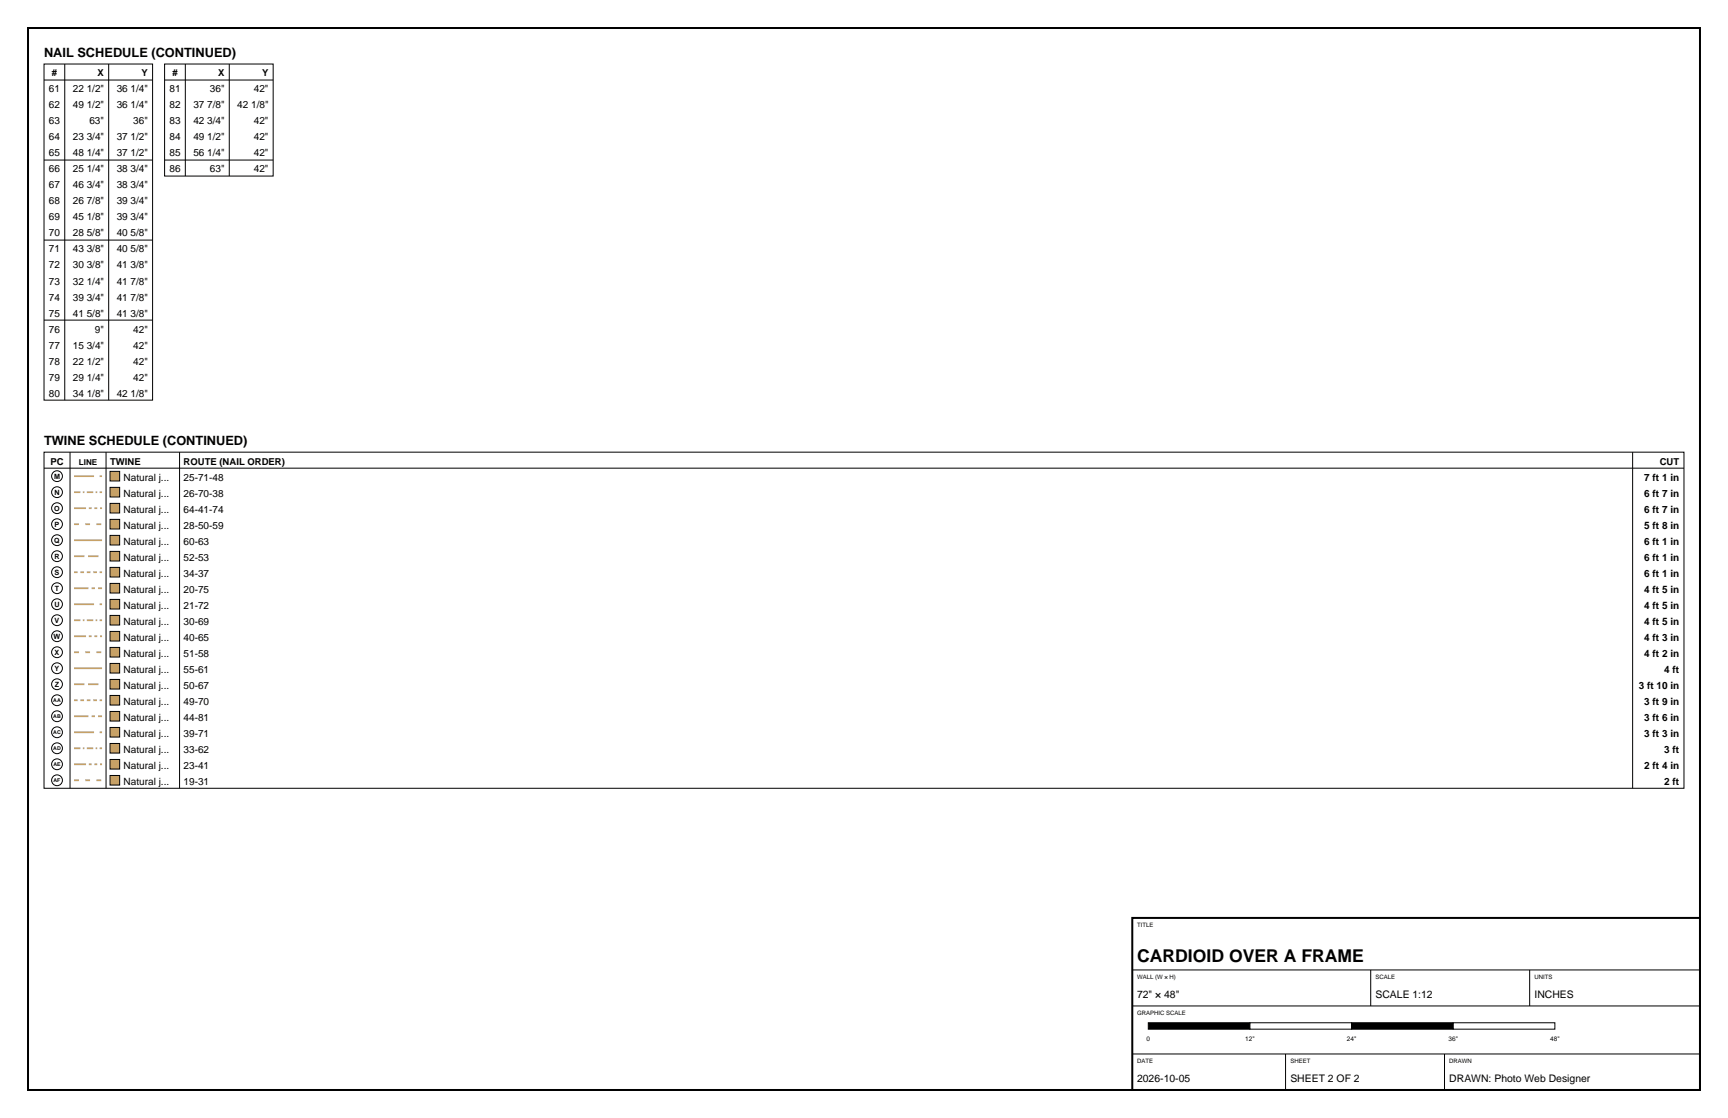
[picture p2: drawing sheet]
<svg xmlns="http://www.w3.org/2000/svg" width="432mm" height="279mm" viewBox="0 0 432 279" stroke-linecap="round" stroke-linejoin="round" font-family="sans-serif">
<g fill="none" stroke="#000" stroke-width=".25">
<path d="M11 16h27.1v84h-27.1zM16.2 16v84M27.2 16v84M41.1 16h27.2v28h-27.2zM46.3 16v28M57.3 16v28M11 20h27.1M11 40h27.1M41.1 20h27.2M41.1 40h27.2M11 60h27.1M11 80h27.1"/>
<path d="M11 113h409.8v84h-409.8zM11 117h409.8M17.5 113v84M26.5 113v84M44.9 113v84M408 113v84"/>
</g>
<circle cx="14.2" cy="119" r="1.35" fill="#fff" stroke="#000" stroke-width=".25"/>
<path d="M18.5 119h7" fill="none" stroke="#c7a166" stroke-width=".45" stroke-dasharray="5 1.4" stroke-linecap="butt"/>
<path d="M27.5 117.8h2.4v2.4h-2.4z" fill="#c7a166" stroke="#000" stroke-width=".25"/>
<circle cx="14.2" cy="123" r="1.35" fill="#fff" stroke="#000" stroke-width=".25"/>
<path d="M18.5 123h7" fill="none" stroke="#c7a166" stroke-width=".45" stroke-dasharray="1.6 .6 .4 .6" stroke-linecap="butt"/>
<path d="M27.5 121.8h2.4v2.4h-2.4z" fill="#c7a166" stroke="#000" stroke-width=".25"/>
<circle cx="14.2" cy="127" r="1.35" fill="#fff" stroke="#000" stroke-width=".25"/>
<path d="M18.5 127h7" fill="none" stroke="#c7a166" stroke-width=".45" stroke-dasharray="3 .7 .7 .7 .7 .7" stroke-linecap="butt"/>
<path d="M27.5 125.8h2.4v2.4h-2.4z" fill="#c7a166" stroke="#000" stroke-width=".25"/>
<circle cx="14.2" cy="131" r="1.35" fill="#fff" stroke="#000" stroke-width=".25"/>
<path d="M18.5 131h7" fill="none" stroke="#c7a166" stroke-width=".45" stroke-dasharray="1.2 1.6" stroke-linecap="butt"/>
<path d="M27.5 129.8h2.4v2.4h-2.4z" fill="#c7a166" stroke="#000" stroke-width=".25"/>
<circle cx="14.2" cy="135" r="1.35" fill="#fff" stroke="#000" stroke-width=".25"/>
<path d="M18.5 135h7" fill="none" stroke="#c7a166" stroke-width=".45"/>
<path d="M27.5 133.8h2.4v2.4h-2.4z" fill="#c7a166" stroke="#000" stroke-width=".25"/>
<circle cx="14.2" cy="139" r="1.35" fill="#fff" stroke="#000" stroke-width=".25"/>
<path d="M18.5 139h7" fill="none" stroke="#c7a166" stroke-width=".45" stroke-dasharray="2.6 .9" stroke-linecap="butt"/>
<path d="M27.5 137.8h2.4v2.4h-2.4z" fill="#c7a166" stroke="#000" stroke-width=".25"/>
<circle cx="14.2" cy="143" r="1.35" fill="#fff" stroke="#000" stroke-width=".25"/>
<path d="M18.5 143h7" fill="none" stroke="#c7a166" stroke-width=".45" stroke-dasharray=".9 .7" stroke-linecap="butt"/>
<path d="M27.5 141.8h2.4v2.4h-2.4z" fill="#c7a166" stroke="#000" stroke-width=".25"/>
<circle cx="14.2" cy="147" r="1.35" fill="#fff" stroke="#000" stroke-width=".25"/>
<path d="M18.5 147h7" fill="none" stroke="#c7a166" stroke-width=".45" stroke-dasharray="3.6 .8 .8 .8" stroke-linecap="butt"/>
<path d="M27.5 145.8h2.4v2.4h-2.4z" fill="#c7a166" stroke="#000" stroke-width=".25"/>
<circle cx="14.2" cy="151" r="1.35" fill="#fff" stroke="#000" stroke-width=".25"/>
<path d="M18.5 151h7" fill="none" stroke="#c7a166" stroke-width=".45" stroke-dasharray="5 1.4" stroke-linecap="butt"/>
<path d="M27.5 149.8h2.4v2.4h-2.4z" fill="#c7a166" stroke="#000" stroke-width=".25"/>
<circle cx="14.2" cy="155" r="1.35" fill="#fff" stroke="#000" stroke-width=".25"/>
<path d="M18.5 155h7" fill="none" stroke="#c7a166" stroke-width=".45" stroke-dasharray="1.6 .6 .4 .6" stroke-linecap="butt"/>
<path d="M27.5 153.8h2.4v2.4h-2.4z" fill="#c7a166" stroke="#000" stroke-width=".25"/>
<circle cx="14.2" cy="159" r="1.35" fill="#fff" stroke="#000" stroke-width=".25"/>
<path d="M18.5 159h7" fill="none" stroke="#c7a166" stroke-width=".45" stroke-dasharray="3 .7 .7 .7 .7 .7" stroke-linecap="butt"/>
<path d="M27.5 157.8h2.4v2.4h-2.4z" fill="#c7a166" stroke="#000" stroke-width=".25"/>
<circle cx="14.2" cy="163" r="1.35" fill="#fff" stroke="#000" stroke-width=".25"/>
<path d="M18.5 163h7" fill="none" stroke="#c7a166" stroke-width=".45" stroke-dasharray="1.2 1.6" stroke-linecap="butt"/>
<path d="M27.5 161.8h2.4v2.4h-2.4z" fill="#c7a166" stroke="#000" stroke-width=".25"/>
<circle cx="14.2" cy="167" r="1.35" fill="#fff" stroke="#000" stroke-width=".25"/>
<path d="M18.5 167h7" fill="none" stroke="#c7a166" stroke-width=".45"/>
<path d="M27.5 165.8h2.4v2.4h-2.4z" fill="#c7a166" stroke="#000" stroke-width=".25"/>
<circle cx="14.2" cy="171" r="1.35" fill="#fff" stroke="#000" stroke-width=".25"/>
<path d="M18.5 171h7" fill="none" stroke="#c7a166" stroke-width=".45" stroke-dasharray="2.6 .9" stroke-linecap="butt"/>
<path d="M27.5 169.8h2.4v2.4h-2.4z" fill="#c7a166" stroke="#000" stroke-width=".25"/>
<circle cx="14.2" cy="175" r="1.35" fill="#fff" stroke="#000" stroke-width=".25"/>
<path d="M18.5 175h7" fill="none" stroke="#c7a166" stroke-width=".45" stroke-dasharray=".9 .7" stroke-linecap="butt"/>
<path d="M27.5 173.8h2.4v2.4h-2.4z" fill="#c7a166" stroke="#000" stroke-width=".25"/>
<circle cx="14.2" cy="179" r="1.35" fill="#fff" stroke="#000" stroke-width=".25"/>
<path d="M18.5 179h7" fill="none" stroke="#c7a166" stroke-width=".45" stroke-dasharray="3.6 .8 .8 .8" stroke-linecap="butt"/>
<path d="M27.5 177.8h2.4v2.4h-2.4z" fill="#c7a166" stroke="#000" stroke-width=".25"/>
<circle cx="14.2" cy="183" r="1.35" fill="#fff" stroke="#000" stroke-width=".25"/>
<path d="M18.5 183h7" fill="none" stroke="#c7a166" stroke-width=".45" stroke-dasharray="5 1.4" stroke-linecap="butt"/>
<path d="M27.5 181.8h2.4v2.4h-2.4z" fill="#c7a166" stroke="#000" stroke-width=".25"/>
<circle cx="14.2" cy="187" r="1.35" fill="#fff" stroke="#000" stroke-width=".25"/>
<path d="M18.5 187h7" fill="none" stroke="#c7a166" stroke-width=".45" stroke-dasharray="1.6 .6 .4 .6" stroke-linecap="butt"/>
<path d="M27.5 185.8h2.4v2.4h-2.4z" fill="#c7a166" stroke="#000" stroke-width=".25"/>
<circle cx="14.2" cy="191" r="1.35" fill="#fff" stroke="#000" stroke-width=".25"/>
<path d="M18.5 191h7" fill="none" stroke="#c7a166" stroke-width=".45" stroke-dasharray="3 .7 .7 .7 .7 .7" stroke-linecap="butt"/>
<path d="M27.5 189.8h2.4v2.4h-2.4z" fill="#c7a166" stroke="#000" stroke-width=".25"/>
<circle cx="14.2" cy="195" r="1.35" fill="#fff" stroke="#000" stroke-width=".25"/>
<path d="M18.5 195h7" fill="none" stroke="#c7a166" stroke-width=".45" stroke-dasharray="1.2 1.6" stroke-linecap="butt"/>
<path d="M27.5 193.8h2.4v2.4h-2.4z" fill="#c7a166" stroke="#000" stroke-width=".25"/>
<path d="M7 7h417.8v265.4h-417.8zM282.9 229.4h141.9v43h-141.9z" fill="none" stroke="#000" stroke-width=".5"/>
<path d="M282.9 242.4h141.9M282.9 251.4h141.9M342.5 242.4v9M382.2 242.4v9M282.9 263.4h141.9" fill="none" stroke="#000" stroke-width=".25"/>
<path d="M286.9 255.6h25.4v1.6h-25.4z" fill="#000" stroke="#000" stroke-width=".25"/>
<path d="M312.3 255.6h25.4v1.6h-25.4z" fill="#fff" stroke="#000" stroke-width=".25"/>
<path d="M337.7 255.6h25.4v1.6h-25.4z" fill="#000" stroke="#000" stroke-width=".25"/>
<path d="M363.1 255.6h25.4v1.6h-25.4z" fill="#fff" stroke="#000" stroke-width=".25"/>
<path d="M321.2 263.4v9M361 263.4v9" fill="none" stroke="#000" stroke-width=".25"/>
<text font-size="4.4" x="284.1" y="240.4">CARDIOID OVER A FRAME</text>
<g font-size="3.2">
<text x="11" y="14.2">NAIL SCHEDULE (CONTINUED)</text>
<text x="11" y="111.2">TWINE SCHEDULE (CONTINUED)</text>
</g>
<g font-size="2.6">
<text x="284.1" y="249.4">72&quot; × 48&quot;</text>
<text x="343.7" y="249.4">SCALE 1:12</text>
<text x="383.4" y="249.4">INCHES</text>
<text x="284.1" y="270.4">2026-10-05</text>
<text x="322.4" y="270.4">SHEET 2 OF 2</text>
<text x="362.2" y="270.4">DRAWN: Photo Web Designer</text>
</g>
<g font-size="2.5">
<text x="12.2" y="23.1">61</text>
<text x="18.2" y="23.1">22 1/2&quot;</text>
<text x="29.2" y="23.1">36 1/4&quot;</text>
<text x="42.3" y="23.1">81</text>
<text x="52.5" y="23.1">36&quot;</text>
<text x="63.4" y="23.1">42&quot;</text>
<text x="12.2" y="27.1">62</text>
<text x="18.2" y="27.1">49 1/2&quot;</text>
<text x="29.2" y="27.1">36 1/4&quot;</text>
<text x="42.3" y="27.1">82</text>
<text x="48.3" y="27.1">37 7/8&quot;</text>
<text x="59.3" y="27.1">42 1/8&quot;</text>
<text x="12.2" y="31.1">63</text>
<text x="12.2" y="35.1">64</text>
<text x="18.2" y="35.1">23 3/4&quot;</text>
<text x="22.3" y="31.1">63&quot;</text>
<text x="29.2" y="35.1">37 1/2&quot;</text>
<text x="33.3" y="31.1">36&quot;</text>
<text x="42.3" y="31.1">83</text>
<text x="42.3" y="35.1">84</text>
<text x="48.3" y="31.1">42 3/4&quot;</text>
<text x="48.3" y="35.1">49 1/2&quot;</text>
<text x="63.4" y="31.1">42&quot;</text>
<text x="63.4" y="35.1">42&quot;</text>
<text x="12.2" y="39.1">65</text>
<text x="18.2" y="39.1">48 1/4&quot;</text>
<text x="29.2" y="39.1">37 1/2&quot;</text>
<text x="42.3" y="39.1">85</text>
<text x="48.3" y="39.1">56 1/4&quot;</text>
<text x="63.4" y="39.1">42&quot;</text>
<text x="12.2" y="43.1">66</text>
<text x="12.2" y="47.1">67</text>
<text x="18.2" y="43.1">25 1/4&quot;</text>
<text x="18.2" y="47.1">46 3/4&quot;</text>
<text x="29.2" y="43.1">38 3/4&quot;</text>
<text x="29.2" y="47.1">38 3/4&quot;</text>
<text x="42.3" y="43.1">86</text>
<text x="52.5" y="43.1">63&quot;</text>
<text x="63.4" y="43.1">42&quot;</text>
<text x="12.2" y="51.1">68</text>
<text x="18.2" y="51.1">26 7/8&quot;</text>
<text x="29.2" y="51.1">39 3/4&quot;</text>
<text x="12.2" y="55.1">69</text>
<text x="12.2" y="59.1">70</text>
<text x="18.2" y="55.1">45 1/8&quot;</text>
<text x="18.2" y="59.1">28 5/8&quot;</text>
<text x="29.2" y="55.1">39 3/4&quot;</text>
<text x="29.2" y="59.1">40 5/8&quot;</text>
<text x="12.2" y="63.1">71</text>
<text x="18.2" y="63.1">43 3/8&quot;</text>
<text x="29.2" y="63.1">40 5/8&quot;</text>
<text x="12.2" y="67.1">72</text>
<text x="12.2" y="71.1">73</text>
<text x="18.2" y="67.1">30 3/8&quot;</text>
<text x="18.2" y="71.1">32 1/4&quot;</text>
<text x="29.2" y="67.1">41 3/8&quot;</text>
<text x="29.2" y="71.1">41 7/8&quot;</text>
<text x="12.2" y="75.1">74</text>
<text x="18.2" y="75.1">39 3/4&quot;</text>
<text x="29.2" y="75.1">41 7/8&quot;</text>
<text x="12.2" y="79.1">75</text>
<text x="12.2" y="83.1">76</text>
<text x="18.2" y="79.1">41 5/8&quot;</text>
<text x="23.7" y="83.1">9&quot;</text>
<text x="29.2" y="79.1">41 3/8&quot;</text>
<text x="33.3" y="83.1">42&quot;</text>
<text x="12.2" y="87.1">77</text>
<text x="18.2" y="87.1">15 3/4&quot;</text>
<text x="33.3" y="87.1">42&quot;</text>
<text x="12.2" y="91.1">78</text>
<text x="12.2" y="95.1">79</text>
<text x="18.2" y="91.1">22 1/2&quot;</text>
<text x="18.2" y="95.1">29 1/4&quot;</text>
<text x="33.3" y="91.1">42&quot;</text>
<text x="33.3" y="95.1">42&quot;</text>
<text x="12.2" y="99.1">80</text>
<text x="18.2" y="99.1">34 1/8&quot;</text>
<text x="29.2" y="99.1">42 1/8&quot;</text>
<text x="30.9" y="120.1">Natural j...</text>
<text x="30.9" y="124.1">Natural j...</text>
<text x="45.9" y="120.1">25-71-48</text>
<text x="45.9" y="124.1">26-70-38</text>
<text x="410.9" y="120.1">7 ft 1 in</text>
<text x="410.9" y="124.1">6 ft 7 in</text>
<text x="30.9" y="128.1">Natural j...</text>
<text x="45.9" y="128.1">64-41-74</text>
<text x="410.9" y="128.1">6 ft 7 in</text>
<text x="30.9" y="132.1">Natural j...</text>
<text x="30.9" y="136.1">Natural j...</text>
<text x="45.9" y="132.1">28-50-59</text>
<text x="45.9" y="136.1">60-63</text>
<text x="410.9" y="132.1">5 ft 8 in</text>
<text x="410.9" y="136.1">6 ft 1 in</text>
<text x="30.9" y="140.1">Natural j...</text>
<text x="45.9" y="140.1">52-53</text>
<text x="410.9" y="140.1">6 ft 1 in</text>
<text x="30.9" y="144.1">Natural j...</text>
<text x="30.9" y="148.1">Natural j...</text>
<text x="45.9" y="144.1">34-37</text>
<text x="45.9" y="148.1">20-75</text>
<text x="410.9" y="144.1">6 ft 1 in</text>
<text x="410.9" y="148.1">4 ft 5 in</text>
<text x="30.9" y="152.1">Natural j...</text>
<text x="45.9" y="152.1">21-72</text>
<text x="410.9" y="152.1">4 ft 5 in</text>
<text x="30.9" y="156.1">Natural j...</text>
<text x="30.9" y="160.1">Natural j...</text>
<text x="45.9" y="156.1">30-69</text>
<text x="45.9" y="160.1">40-65</text>
<text x="410.9" y="156.1">4 ft 5 in</text>
<text x="410.9" y="160.1">4 ft 3 in</text>
<text x="30.9" y="164.1">Natural j...</text>
<text x="45.9" y="164.1">51-58</text>
<text x="410.9" y="164.1">4 ft 2 in</text>
<text x="30.9" y="168.1">Natural j...</text>
<text x="30.9" y="172.1">Natural j...</text>
<text x="45.9" y="168.1">55-61</text>
<text x="45.9" y="172.1">50-67</text>
<text x="409.5" y="172.1">3 ft 10 in</text>
<text x="415.9" y="168.1">4 ft</text>
<text x="30.9" y="176.1">Natural j...</text>
<text x="45.9" y="176.1">49-70</text>
<text x="410.9" y="176.1">3 ft 9 in</text>
<text x="30.9" y="180.1">Natural j...</text>
<text x="30.9" y="184.1">Natural j...</text>
<text x="45.9" y="180.1">44-81</text>
<text x="45.9" y="184.1">39-71</text>
<text x="410.9" y="180.1">3 ft 6 in</text>
<text x="410.9" y="184.1">3 ft 3 in</text>
<text x="30.9" y="188.1">Natural j...</text>
<text x="45.9" y="188.1">33-62</text>
<text x="415.9" y="188.1">3 ft</text>
<text x="30.9" y="192.1">Natural j...</text>
<text x="30.9" y="196.1">Natural j...</text>
<text x="45.9" y="192.1">23-41</text>
<text x="45.9" y="196.1">19-31</text>
<text x="410.9" y="192.1">2 ft 4 in</text>
<text x="415.9" y="196.1">2 ft</text>
</g>
<g font-size="2.4">
<text x="12.9" y="19.1">#</text>
<text x="24.4" y="19.1">X</text>
<text x="35.4" y="19.1">Y</text>
<text x="43.1" y="19.1">#</text>
<text x="54.5" y="19.1">X</text>
<text x="65.5" y="19.1">Y</text>
<text x="12.6" y="116.1">PC</text>
<text x="27.5" y="116.1">TWINE</text>
<text x="45.9" y="116.1">ROUTE (NAIL ORDER)</text>
<text x="414.7" y="116.1">CUT</text>
</g>
<text font-size="2" x="19.7" y="116.1">LINE</text>
<g font-size="1.8">
<text x="13.5" y="119.6">M</text>
<text x="13.6" y="123.6">N</text>
<text x="13.5" y="127.7">O</text>
<text x="13.7" y="131.6">P</text>
<text x="13.5" y="135.6">Q</text>
<text x="13.6" y="139.7">R</text>
<text x="13.7" y="143.6">S</text>
<text x="13.7" y="147.6">T</text>
<text x="13.6" y="151.7">U</text>
<text x="13.7" y="155.6">V</text>
<text x="13.4" y="159.6">W</text>
<text x="13.7" y="163.7">X</text>
<text x="13.7" y="167.6">Y</text>
<text x="13.7" y="171.6">Z</text>
</g>
<g font-size="1.6">
<text x="286.5" y="260.2">0</text>
<text x="311.2" y="260.2">12&quot;</text>
<text x="336.6" y="260.2">24&quot;</text>
<text x="362" y="260.2">36&quot;</text>
<text x="387.4" y="260.2">48&quot;</text>
</g>
<g font-size="1.5">
<text x="284.1" y="231.7">TITLE</text>
<text x="284.1" y="244.7">WALL (W × H)</text>
<text x="343.7" y="244.7">SCALE</text>
<text x="383.4" y="244.7">UNITS</text>
<text x="284.1" y="253.7">GRAPHIC SCALE</text>
<text x="284.1" y="265.7">DATE</text>
<text x="322.4" y="265.7">SHEET</text>
<text x="362.2" y="265.7">DRAWN</text>
</g>
<g font-size="1.3">
<text x="13.3" y="175.5">AA</text>
<text x="13.3" y="179.5">AB</text>
<text x="13.3" y="183.5">AC</text>
<text x="13.3" y="187.5">AD</text>
<text x="13.4" y="191.5">AE</text>
<text x="13.4" y="195.5">AF</text>
</g>
</svg>
